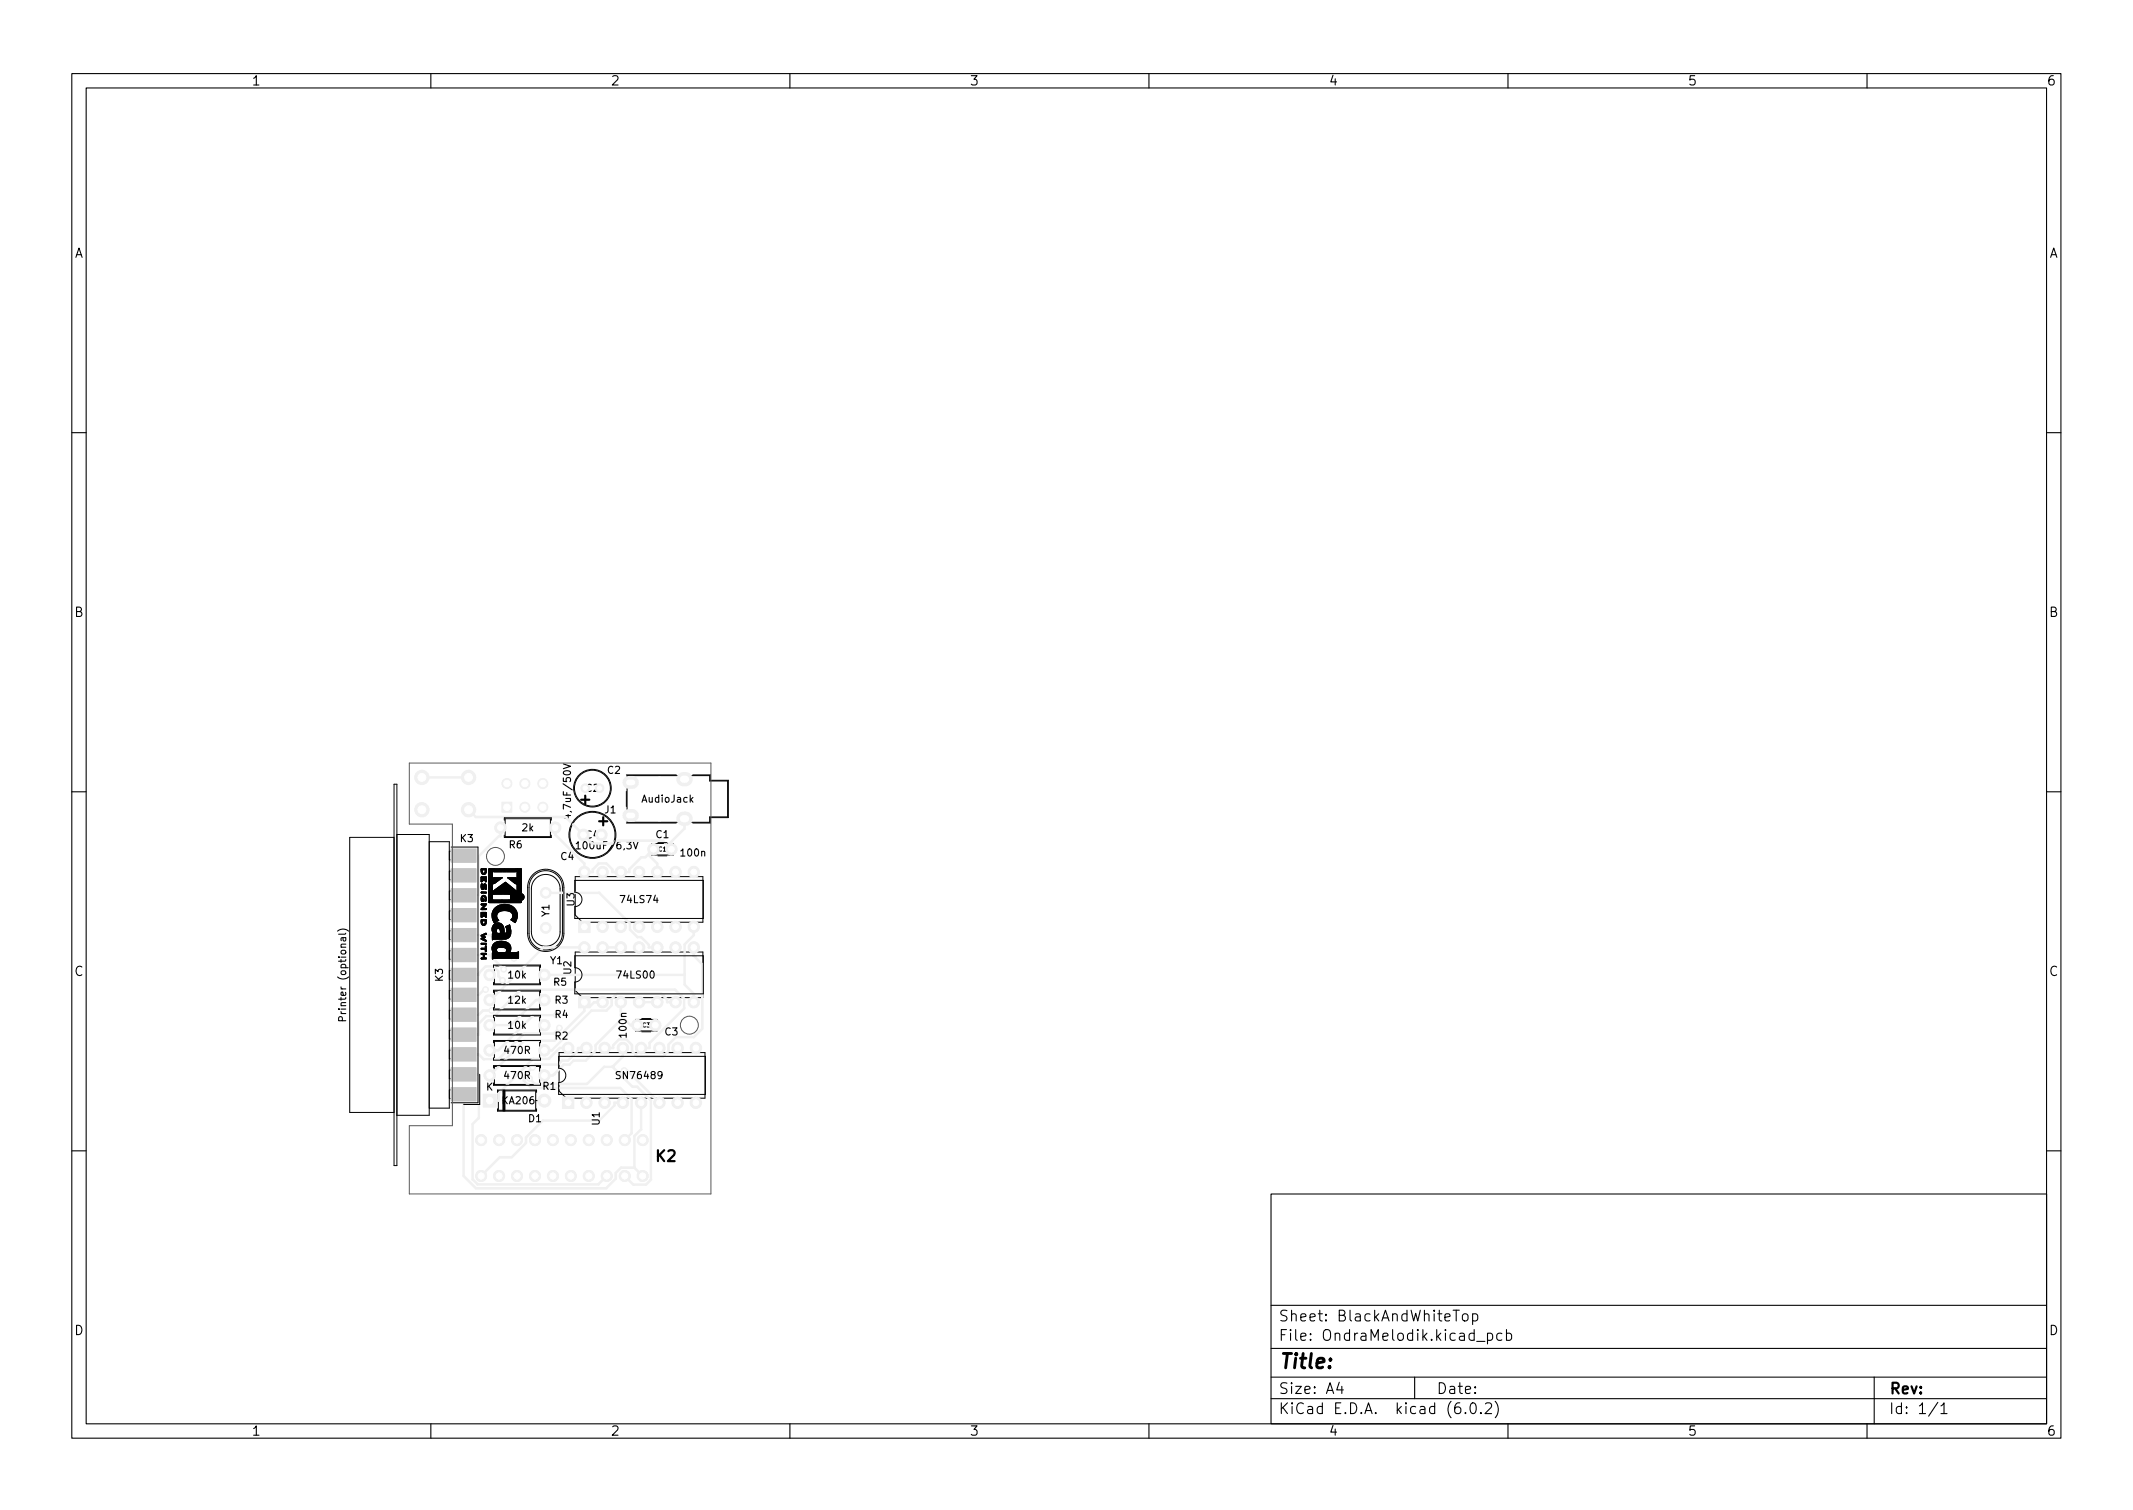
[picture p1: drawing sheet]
<svg xmlns="http://www.w3.org/2000/svg" width="297mm" height="210mm" viewBox="0 0 297 210" stroke-linecap="round" stroke-linejoin="round" font-family="sans-serif">
<g fill="none" stroke="#000" stroke-width=".15">
<path d="M10 10.2h277v190.1h-277zM12 12.2h273v186.1h-273zM60 10.2v2M110 10.2v2M160 10.2v2M210 10.2v2M260 10.2v2M10 60.2h2M285 60.2h2M10 110.2h2M78.5 106.4l1 .3-1 .3M79.1 113.4v.6l-.7-.2"/>
<path d="M80.2 117.5l.3-.3v1M80.2 118.2h.6M88.2 117.2l.3 1 .4-1M285 110.2h2M47 129.7a1.15 1.15 0 0 1 1.5 0M47.7 142.1l-.1-.4-.1-.1h-.2l-.1 .5h1M10 160.2h2M177 166.3h108v32h-108zM285 160.2h2M60 198.3v2M110 198.3v2M160 198.3v2"/>
<path d="M177 194.8h108M177 191.8h108M177 187.8h108M177 181.8h108M186.5 192.5l-.4 1h1M186.9 193v1M197 191.8v3M202.4 182.4h.8M203.7 183.1a.41 .41 0 0 1 .4-.2 .41 .41 0 0 1 .3 .3v.4a.41 .41 0 0 1-.4 .3 .41 .41 0 0 1-.4-.3zM204.1 196.7v.1h-.1l.1-.1v.1M204.9 195.4a.36 .36 0 0 1 .6 .2 .77 .77 0 0 1-.4 1.2 1 1 0 0 1-.2-1.4zM205.1 183l.4-.1 .3 .3v.4l-.2 .3h-.1h-.4"/>
<path d="M205.1 182.9v1.5M205.6 186.8h1.2M206.2 196.7l.1 .1h-.1h-.1l.1-.1v.1M206.9 195.5l.2-.2 .5 .1a.41 .41 0 0 1 0 .6l-.8 .8h.9M207.1 185.7l.5-.1 .3 .3v.4l-.2 .3h-.1h-.5M207.1 185.6v1.5M208.2 195.1a1.72 1.72 0 0 1 0 2.3M209.1 185.7l-.4-.1-.3 .3v.4l.2 .3h.1h.4M209.8 185.7l.4-.1 .3 .3v.4l-.1 .3h-.2h-.4M209.8 185.1v1.5M210 198.3v2M260 198.3v2"/>
<path d="M261 191.8v6.5M269.9 195.3l-1.3 1.9M270.3 195.8l.4-.5v1.5M270.3 196.8h.8"/>
</g>
<g fill="none" stroke="#000" stroke-width=".14">
<path d="M54.9 116.6h-6.2v38.3h6.2M54.9 109.2h.4v53.1h-.4zM55.3 116.2h4.5v39.1h-4.5M59.8 117.2h2.8v37.1h-2.8M62.6 118.5h2.9v1.2h-2.9M69.7 115.2h.7M70.4 114h6.3v2.5h-6.3zM76.7 115.2h.6M87.3 108h11.5v.7h2.5v5h-2.5v.8h-11.5zM90.7 117.4h3v1.6h-3zM62.6 129.6h2.9v1.2h-2.9M62.6 121.3h2.9v1.2h-2.9"/>
<path d="M62.6 124.1h2.9v1.2h-2.9M62.6 126.8h2.9v1.2h-2.9M62.6 132.4h2.9v1.2h-2.9M62.6 135.1h2.9v1.2h-2.9M62.6 137.9h2.9v1.2h-2.9M68.2 135.7h.7M68.2 139.2h.7M68.9 134.5h6.2v2.5h-6.2zM68.9 138h6.2v2.5h-6.2zM74.4 121.9a2.32 2.32 0 0 1 2.5-.5 2.32 2.32 0 0 1 1.4 2.2v6.4a2.32 2.32 0 0 1-2.3 2.3 2.32 2.32 0 0 1-2.3-2.3v-6.4a2.33 2.33 0 0 1 .7-1.7zM74.6 122.3a2 2 0 0 1 2.2-.4 2 2 0 0 1 1.2 1.9v6a2 2 0 0 1-2 2 2 2 0 0 1-2-2v-6a2 2 0 0 1 .6-1.5zM75.1 135.7h.7"/>
<path d="M75.1 139.2h.7M80.1 122.1h17.8v6.3h-16.8l-1-1zM80.1 132.6h17.8v6.3h-16.8l-1-1zM62.6 151.8h2.9v1.2h-2.9M62.6 140.7h2.9v1.2h-2.9M62.6 143.5h2.9v1.2h-2.9M62.6 146.2h2.9v1.2h-2.9M62.6 149h2.9v1.2h-2.9M68.2 146.2h.7M68.2 142.7h.7M68.2 149.7h.7M68.2 153.2h1.2"/>
<path d="M68.9 145h6.2v2.5h-6.2zM68.9 141.5h6.2v2.5h-6.2zM68.9 148.5h6.2v2.5h-6.2zM69.4 151.9h5.2v2.7h-5.2zM70.1 151.9v2.7M70.2 151.9v2.7M70.3 151.9v2.7M74.6 153.2h1.2M75.1 146.2h.7M75.1 142.7h.7M75.1 149.7h.7M77.9 146.6h20.3v6.3h-19.3l-1-1z"/>
<path d="M88.5 141.9h3v1.6h-3z"/>
<circle cx="82.5" cy="109.7" r="2.5"/>
<circle cx="82.5" cy="116.2" r="3.1"/>
</g>
<g fill="#f0f0f0" stroke="#f0f0f0" stroke-width=".14">
<path d="M80.6 128.2h1.6v1.6h-1.6z"/>
<path d="M78.3 152.7h1.6v1.6h-1.6z"/>
<path d="M62.8 151.4h3.5v1.9h-3.5z"/>
<path d="M62.8 148.7h3.5v1.8h-3.5z"/>
<path d="M62.8 145.9h3.5v1.9h-3.5z"/>
<path d="M62.8 143.1h3.5v1.9h-3.5z"/>
<path d="M62.8 140.4h3.5v1.8h-3.5z"/>
<path d="M62.8 137.6h3.5v1.8h-3.5z"/>
<path d="M62.8 134.8h3.5v1.9h-3.5z"/>
<path d="M62.8 132.1h3.5v1.8h-3.5z"/>
<path d="M62.8 129.3h3.5v1.8h-3.5z"/>
<path d="M62.8 126.5h3.5v1.9h-3.5z"/>
<path d="M62.8 123.7h3.5v1.9h-3.5z"/>
<path d="M62.8 121h3.5v1.8h-3.5z"/>
<path d="M62.8 118.2h3.5v1.9h-3.5z"/>
<path d="M80.6 138.7h1.6v1.6h-1.6z"/>
<path d="M67.3 152.3h1.8v1.8h-1.8z"/>
<path d="M69.9 111.7h1.4v1.4h-1.4z"/>
<circle cx="83.9" cy="129" r=".8"/>
<circle cx="86.5" cy="129" r=".8"/>
<circle cx="89" cy="129" r=".8"/>
<circle cx="91.5" cy="129" r=".8"/>
<circle cx="94.1" cy="129" r=".8"/>
<circle cx="96.6" cy="129" r=".8"/>
<circle cx="96.6" cy="121.4" r=".8"/>
<circle cx="94.1" cy="121.4" r=".8"/>
<circle cx="91.5" cy="121.4" r=".8"/>
<circle cx="89" cy="121.4" r=".8"/>
<circle cx="86.5" cy="121.4" r=".8"/>
<circle cx="83.9" cy="121.4" r=".8"/>
<circle cx="81.4" cy="121.4" r=".8"/>
<circle cx="77.3" cy="115.2" r=".8"/>
<circle cx="69.7" cy="115.2" r=".8"/>
<circle cx="68.2" cy="146.2" r=".8"/>
<circle cx="75.8" cy="146.2" r=".8"/>
<circle cx="68.2" cy="142.7" r=".8"/>
<circle cx="75.8" cy="142.7" r=".8"/>
<circle cx="81.7" cy="153.5" r=".8"/>
<circle cx="84.2" cy="153.5" r=".8"/>
<circle cx="86.7" cy="153.5" r=".8"/>
<circle cx="89.3" cy="153.5" r=".8"/>
<circle cx="91.8" cy="153.5" r=".8"/>
<circle cx="94.4" cy="153.5" r=".8"/>
<circle cx="96.9" cy="153.5" r=".8"/>
<circle cx="96.9" cy="145.9" r=".8"/>
<circle cx="94.4" cy="145.9" r=".8"/>
<circle cx="91.8" cy="145.9" r=".8"/>
<circle cx="89.3" cy="145.9" r=".8"/>
<circle cx="86.7" cy="145.9" r=".8"/>
<circle cx="84.2" cy="145.9" r=".8"/>
<circle cx="81.7" cy="145.9" r=".8"/>
<circle cx="79.1" cy="145.9" r=".8"/>
<circle cx="83.7" cy="116.2" r=".8"/>
<circle cx="81.2" cy="116.2" r=".8"/>
<circle cx="68.2" cy="135.7" r=".8"/>
<circle cx="75.8" cy="135.7" r=".8"/>
<circle cx="67" cy="163.7" r=".76"/>
<circle cx="67" cy="158.7" r=".76"/>
<circle cx="69.5" cy="163.7" r=".76"/>
<circle cx="69.5" cy="158.7" r=".76"/>
<circle cx="72" cy="163.7" r=".76"/>
<circle cx="72" cy="158.7" r=".76"/>
<circle cx="74.5" cy="163.7" r=".76"/>
<circle cx="74.5" cy="158.7" r=".76"/>
<circle cx="77" cy="163.7" r=".76"/>
<circle cx="77" cy="158.7" r=".76"/>
<circle cx="79.5" cy="163.7" r=".76"/>
<circle cx="79.5" cy="158.7" r=".76"/>
<circle cx="82" cy="163.7" r=".76"/>
<circle cx="82" cy="158.7" r=".76"/>
<circle cx="84.5" cy="163.7" r=".76"/>
<circle cx="84.5" cy="158.7" r=".76"/>
<circle cx="87" cy="163.7" r=".76"/>
<circle cx="87" cy="158.7" r=".76"/>
<circle cx="89.5" cy="163.7" r=".76"/>
<circle cx="89.5" cy="158.7" r=".76"/>
<circle cx="91" cy="118.2" r=".8"/>
<circle cx="93.5" cy="118.2" r=".8"/>
<circle cx="83.9" cy="139.5" r=".8"/>
<circle cx="86.5" cy="139.5" r=".8"/>
<circle cx="89" cy="139.5" r=".8"/>
<circle cx="91.5" cy="139.5" r=".8"/>
<circle cx="94.1" cy="139.5" r=".8"/>
<circle cx="96.6" cy="139.5" r=".8"/>
<circle cx="96.6" cy="131.9" r=".8"/>
<circle cx="94.1" cy="131.9" r=".8"/>
<circle cx="91.5" cy="131.9" r=".8"/>
<circle cx="89" cy="131.9" r=".8"/>
<circle cx="86.5" cy="131.9" r=".8"/>
<circle cx="83.9" cy="131.9" r=".8"/>
<circle cx="81.4" cy="131.9" r=".8"/>
<circle cx="68.2" cy="149.7" r=".8"/>
<circle cx="75.8" cy="149.7" r=".8"/>
<circle cx="75.8" cy="153.2" r=".9"/>
<circle cx="68.2" cy="139.2" r=".8"/>
<circle cx="75.8" cy="139.2" r=".8"/>
<circle cx="81.5" cy="109.7" r=".6"/>
<circle cx="83.5" cy="109.7" r=".6"/>
<circle cx="88.7" cy="142.7" r=".8"/>
<circle cx="91.2" cy="142.7" r=".8"/>
<circle cx="76" cy="129.2" r=".75"/>
<circle cx="76" cy="124.3" r=".75"/>
<circle cx="58.7" cy="108.2" r="1"/>
<circle cx="65.2" cy="108.2" r="1"/>
<circle cx="65.2" cy="112.7" r="1"/>
<circle cx="58.7" cy="112.7" r="1"/>
<circle cx="73.1" cy="112.4" r=".7"/>
<circle cx="75.6" cy="112.4" r=".7"/>
<circle cx="70.6" cy="109.1" r=".7"/>
<circle cx="73.1" cy="109.1" r=".7"/>
<circle cx="75.6" cy="109.1" r=".7"/>
<circle cx="73.7" cy="150.2" r=".4"/>
<circle cx="68.5" cy="140.7" r=".4"/>
<circle cx="70" cy="136.5" r=".4"/>
<circle cx="70.2" cy="135" r=".4"/>
<circle cx="71.6" cy="133.5" r=".4"/>
<circle cx="77.9" cy="143.1" r=".4"/>
<circle cx="74.2" cy="148.6" r=".4"/>
<circle cx="67.6" cy="137.8" r=".4"/>
<circle cx="86.9" cy="149.1" r=".4"/>
</g>
<path d="M87.6 113.5h.5M87.6 108.9h.5" fill="none" stroke="#f0f0f0" stroke-width="1.8"/>
<path d="M95.2 114h.3M95.2 108.5h.3" fill="none" stroke="#f0f0f0" stroke-width="2"/>
<g fill="none" stroke="#f0f0f0" stroke-width=".35">
<path d="M65.3 112.7l1 1.1h12.5l3.6 3.6h3M69.7 115.2v1.2h-.2l-2.8 2.8v5.5h-2.1M77.3 115.2v1l4.1 4.1v1.1h1.2v-.3l.8-.9h1l.9 .9v.3h2.3v-.3l1.7-1.7h.6l1.1-1.2M85.8 117.1h6.5l1.2 1.1M90.3 119l1.2 1.3v1.1M95.3 114v1.4l-2.3 2.3M75.8 139.2h-1.2l-3.5 3.5h-2.9M75.8 135.7h19.5M81.4 131.9h-5.7l-7.4 7.3h-.1M83.9 131.9h2.6M96.6 131.9v1.2l1.2 1.2v9l-1.2 1.1h-2.5l-1 1v.9l-.8 .8h-3.5l-.8-.7v-.9l-.8-.8h-1l-.8 .9v.3h-1.2M96.6 129v1.2l-1.3 1.3v5.6l1.3 1.3v1.1"/>
<path d="M64.6 144.1h2.1v-1.6l1-1h1.1l3.7-3.7h21.5l1.3 1.3v1.3l-4.8 4.8v.7h-1.2M64.6 152.4v11.3l1.7 1.8h18.1l1.4-1.4v-.8l.7-.7h1.8M64.6 149.6h2.1v6.1l-.9 .8v7.7l.7 .7h16.8l1.2-1.2M73.7 150.2l.8 .7h7.2M79.1 145.9h-1.2l-1.5 1.5h-2.2l-4.7 4.8v1h-1.3M86.7 153.5h-1.1v.4l-2.1 2.1h-7.9l-2.3 2.4v.7l-2 2h-1.7l-2.6 2.6M86.7 145.9v1.2M89.3 153.5v3.7l-1 1v4.4M90.6 153.2v11.1l-.6 .7h-1.8M88.3 162.6l1.2 1.1"/>
</g>
<circle cx="85.3" cy="148.5" r=".17" fill="#f0f0f0"/>
<g fill="none" stroke="#f0f0f0" stroke-width=".35">
<path d="M64.6 135.7h2.1v-.2l.9-.9h1.1l.7 .6v.7l.6 .6M64.6 133h3.6l2 2M64.6 130.2h3.7l3.3 3.3M67.6 137.8h-.2l-.7 .7h-2.1M68.5 140.7h-1.2l-.6 .6h-2.1M72.9 150.5l1.1 1h12.4l1.6 1.6v4.7l-1 .9M75.8 149.7h1.2M77.9 143.1l-.8 .8h-4.1l-3.6 3.6h-2.1l-.6-.7h-2.1M78.5 148.2h.8M81.7 145.9h-1.2v.4l-1.4 1.4h-.8l-.6 .5h-3.2l-1.6 1.6M82.9 146.3l-1.3 1.4M85.3 148.5l2.8 2.8h.6l1.9 1.9"/>
<path d="M85.3 148.5h-1.2l-2.4 2.4M86.7 147.1l-1.4 1.4M87 163.7l1.2 1.3"/>
</g>
<circle cx="77.1" cy="149.6" r=".17" fill="#f0f0f0"/>
<path d="M58.7 108.2h6.6M76 124.3h7.5l4.2 4.3v.8l1.1 1.1h.5l1.1 1.1v.3h1.1M81.4 139.5v1.3l-4.2 4.1h-4.2l-4.8 4.8M83.9 139.5h-1.2l-.5 .6h-.8M86.5 139.5v1.9M89 139.5h2.5M94.1 139.5h-1.2v-.3l-.8-.8h-6.2l-.7 .7v.9l-.8 .7h-2l-5.5 5.5h-1.1M77.5 141.4h-3.2l-4.9 4.8h-1.2M78.5 148.2l-1.5 1.5M81.6 147.7h-1.7l-.6 .5M87.3 149.1l4.5 4.4M88.7 142.7h-.9l-1-1-3.9 3.8v.8" fill="none" stroke="#f0f0f0" stroke-width=".35"/>
<g fill="#fff" stroke="#fff" stroke-width=".14">
<circle cx="68.5" cy="140.7" r=".2"/>
<circle cx="70" cy="136.5" r=".2"/>
<circle cx="70.2" cy="135" r=".2"/>
<circle cx="71.6" cy="133.5" r=".2"/>
<circle cx="77.9" cy="143.1" r=".2"/>
<circle cx="74.2" cy="148.6" r=".2"/>
<circle cx="67.6" cy="137.8" r=".2"/>
<circle cx="81.4" cy="129" r=".4"/>
<circle cx="83.9" cy="129" r=".4"/>
<circle cx="86.5" cy="129" r=".4"/>
<circle cx="89" cy="129" r=".4"/>
<circle cx="91.5" cy="129" r=".4"/>
<circle cx="94.1" cy="129" r=".4"/>
<circle cx="96.6" cy="129" r=".4"/>
<circle cx="96.6" cy="121.4" r=".4"/>
<circle cx="94.1" cy="121.4" r=".4"/>
<circle cx="91.5" cy="121.4" r=".4"/>
<circle cx="89" cy="121.4" r=".4"/>
<circle cx="86.5" cy="121.4" r=".4"/>
<circle cx="83.9" cy="121.4" r=".4"/>
<circle cx="81.4" cy="121.4" r=".4"/>
<circle cx="77.3" cy="115.2" r=".4"/>
<circle cx="69.7" cy="115.2" r=".4"/>
<circle cx="68.2" cy="146.2" r=".4"/>
<circle cx="75.8" cy="146.2" r=".4"/>
<circle cx="68.2" cy="142.7" r=".4"/>
<circle cx="75.8" cy="142.7" r=".4"/>
<circle cx="79.1" cy="153.5" r=".4"/>
<circle cx="81.7" cy="153.5" r=".4"/>
<circle cx="84.2" cy="153.5" r=".4"/>
<circle cx="86.7" cy="153.5" r=".4"/>
<circle cx="89.3" cy="153.5" r=".4"/>
<circle cx="91.8" cy="153.5" r=".4"/>
<circle cx="94.4" cy="153.5" r=".4"/>
<circle cx="96.9" cy="153.5" r=".4"/>
<circle cx="96.9" cy="145.9" r=".4"/>
<circle cx="94.4" cy="145.9" r=".4"/>
<circle cx="91.8" cy="145.9" r=".4"/>
<circle cx="89.3" cy="145.9" r=".4"/>
<circle cx="86.7" cy="145.9" r=".4"/>
<circle cx="84.2" cy="145.9" r=".4"/>
<circle cx="81.7" cy="145.9" r=".4"/>
<circle cx="79.1" cy="145.9" r=".4"/>
<circle cx="83.8" cy="116.2" r=".4"/>
<circle cx="81.3" cy="116.2" r=".4"/>
<circle cx="68.2" cy="135.7" r=".4"/>
<circle cx="75.8" cy="135.7" r=".4"/>
<circle cx="67" cy="163.7" r=".41"/>
<circle cx="67" cy="158.7" r=".41"/>
<circle cx="69.5" cy="163.7" r=".41"/>
<circle cx="69.5" cy="158.7" r=".41"/>
<circle cx="72" cy="163.7" r=".41"/>
<circle cx="72" cy="158.7" r=".41"/>
<circle cx="74.5" cy="163.7" r=".41"/>
<circle cx="74.5" cy="158.7" r=".41"/>
<circle cx="77" cy="163.7" r=".41"/>
<circle cx="77" cy="158.7" r=".41"/>
<circle cx="79.5" cy="163.7" r=".41"/>
<circle cx="79.5" cy="158.7" r=".41"/>
<circle cx="82" cy="163.7" r=".41"/>
<circle cx="82" cy="158.7" r=".41"/>
<circle cx="84.5" cy="163.7" r=".41"/>
<circle cx="84.5" cy="158.7" r=".41"/>
<circle cx="87" cy="163.7" r=".41"/>
<circle cx="87" cy="158.7" r=".41"/>
<circle cx="89.5" cy="163.7" r=".41"/>
<circle cx="89.5" cy="158.7" r=".41"/>
<circle cx="91" cy="118.2" r=".4"/>
<circle cx="93.5" cy="118.2" r=".4"/>
<circle cx="81.4" cy="139.5" r=".4"/>
<circle cx="83.9" cy="139.5" r=".4"/>
<circle cx="86.5" cy="139.5" r=".4"/>
<circle cx="89" cy="139.5" r=".4"/>
<circle cx="91.5" cy="139.5" r=".4"/>
<circle cx="94.1" cy="139.5" r=".4"/>
<circle cx="96.6" cy="139.5" r=".4"/>
<circle cx="96.6" cy="131.9" r=".4"/>
<circle cx="94.1" cy="131.9" r=".4"/>
<circle cx="91.5" cy="131.9" r=".4"/>
<circle cx="89" cy="131.9" r=".4"/>
<circle cx="86.5" cy="131.9" r=".4"/>
<circle cx="83.9" cy="131.9" r=".4"/>
<circle cx="81.4" cy="131.9" r=".4"/>
<circle cx="68.2" cy="149.7" r=".4"/>
<circle cx="75.8" cy="149.7" r=".4"/>
<circle cx="68.2" cy="153.2" r=".45"/>
<circle cx="75.8" cy="153.2" r=".45"/>
<circle cx="68.2" cy="139.2" r=".4"/>
<circle cx="75.8" cy="139.2" r=".4"/>
<circle cx="88.7" cy="142.7" r=".4"/>
<circle cx="91.2" cy="142.7" r=".4"/>
<circle cx="91.8" cy="113.7" r=".55"/>
<circle cx="91.8" cy="108.7" r=".55"/>
<circle cx="76" cy="129.2" r=".4"/>
<circle cx="76" cy="124.3" r=".4"/>
<circle cx="58.8" cy="108.2" r=".55"/>
<circle cx="65.2" cy="108.2" r=".55"/>
<circle cx="65.2" cy="112.7" r=".55"/>
<circle cx="58.8" cy="112.7" r=".55"/>
<circle cx="70.6" cy="112.4" r=".45"/>
<circle cx="73.1" cy="112.4" r=".45"/>
<circle cx="75.6" cy="112.4" r=".45"/>
<circle cx="70.6" cy="109.1" r=".45"/>
<circle cx="73.1" cy="109.1" r=".45"/>
<circle cx="75.6" cy="109.1" r=".45"/>
</g>
<path d="M87.6 113.5h.5M87.6 108.9h.5" fill="none" stroke="#fff" stroke-width=".8"/>
<path d="M95.2 114h.3M95.2 108.5h.3" fill="none" stroke="#fff" stroke-width="1"/>
<g fill="#c4c4c4" stroke="#c4c4c4" stroke-width=".14">
<path d="M62.8 151.4h3.5v1.9h-3.5z"/>
<path d="M62.8 148.7h3.5v1.8h-3.5z"/>
<path d="M62.8 145.9h3.5v1.9h-3.5z"/>
<path d="M62.8 143.1h3.5v1.9h-3.5z"/>
<path d="M62.8 140.4h3.5v1.8h-3.5z"/>
<path d="M62.8 137.6h3.5v1.8h-3.5z"/>
<path d="M62.8 134.8h3.5v1.9h-3.5z"/>
<path d="M62.8 132.1h3.5v1.8h-3.5z"/>
<path d="M62.8 129.3h3.5v1.8h-3.5z"/>
<path d="M62.8 126.5h3.5v1.9h-3.5z"/>
<path d="M62.8 123.7h3.5v1.9h-3.5z"/>
<path d="M62.8 121h3.5v1.8h-3.5z"/>
<path d="M62.8 118.2h3.5v1.9h-3.5z"/>
</g>
<g fill="none" stroke="#000" stroke-width=".14">
<path d="M62.8 117.9h3.8v35.7h-3.8M70.2 114.2v-.3h6.6v.3M70.2 116.3v.3h6.6v-.3M87.2 114.6h7M87.2 107.9h7M87.2 110.2v2.1M91.6 117.3h1.3M91.6 119.2h1.3M96.5 107.9h2.4v.7h2.5v5.2h-2.5v.8h-2.4M67 122.7h.1M67 126.6h.1M67 127.1v.6"/>
<path d="M67 132.8v.1M67 122.1v.6M67 127.1h.1M67 121a.45 .45 0 0 0 0 .6 .45 .45 0 0 0 .6 .1l.1-.7M67 130.3h.1M67 122.1h.1M67 130.2v.1M67 123.2v.5l.2 .2M67 122.8h.1M67 121h.1M67 123.2h.1M67 130.8h.1"/>
<path d="M67 133.4v.1M67 127.7h.1M67 130.7v.1M67 130.7h.1M67 132.2h.1M67 126h.1M67 124.2v.1M67 133.4h.1M67 132.1v.1M67 131.5h.1M67 124.3h.1M67 130.2h.1"/>
<path d="M67 133.5h.1M67 132.9h.1M67 132.1h.1M67 132.2h.6v.3M67 130.3l.3 .2-.3 .2M67 124.2h.1M67 124.3h.7M67 130.8l.6 .3M67 123.1v.1M67 128.1l.1 .6M67 132.8h.1M67 126.7h.1"/>
<path d="M67 123.1h.1M67 128.1h.1M67 125.9v.1M67 132v.1M67.1 121h-.1M67.1 122.1h-.1M67.1 122.1h.6M67.1 124.2h-.1M67.1 124.2h.6v.1M67.1 127.1h-.1M67.1 127.1h.6M67.1 132.8h-.1"/>
<path d="M67.1 132.9h.2v.5h-.3M67.1 126h.4l-.5 .6M67.1 128.7h.1M67.1 125.9h-.1M67.1 125.9h.6M67.1 128.7l.1 .1h.3M67.1 125.5h.1M67.1 122.8h.1M67.1 127.7h-.1M67.1 127.7h.1M67.1 122.7v.1M67.1 122.7h.1"/>
<path d="M67.1 128.1h.1M67.1 128.1l.1 .4M67.1 128.2h.5v.3l-.2 .2M67.1 123.1h-.1M67.1 123.1h.1M67.2 125.3a.26 .26 0 0 1 0-.3 .26 .26 0 0 1 .3-.1l.1 .6M67.2 125.3h.1M67.2 121.4h.1M67.2 128.5h.1M67.2 128.5l.1 .2M67.2 125.3v.1M67.2 123.6h.1"/>
<path d="M67.2 123.1v.5M67.2 128.1h-.1M67.2 128.1h.5M67.2 123.6v.1M67.2 125.4h.1M67.2 123.7h.1M67.2 132.7l-.1 .1M67.2 132.7h.1M67.2 132.7l.5 .1M67.2 123.9h.1M67.3 130.3h.1M67.3 130.7h.1"/>
<path d="M67.3 130.7l.4 .3M67.3 123.6l-.1 .1M67.3 123.5v.1M67.3 130.3l.2 .1M67.3 123.8l-.1 .1M67.3 127.5v-.3h-.2v.5M67.3 127.5h.1M67.3 123.8h.1M67.3 128.7h.1M67.3 125.2l-.1 .2M67.3 125.2h.1M67.3 122.6v-.4h-.2v.5"/>
<path d="M67.3 122.6h.1M67.4 125.2h.1M67.4 125.2v.1a.2 .2 0 0 1-.1 .2 .2 .2 0 0 1-.2 0M67.4 128.7h.1M67.4 122.6v-.4l.2 .1v.5M67.4 122.6h.1M67.4 127.5h.1M67.5 130.8h.1M67.5 123.1l-.2 .4M67.5 123.1l.2 .2v.5M67.5 123.1h.1M67.5 128.8h.1"/>
<path d="M67.5 123.2l-.2 .6M67.5 123.2l.1 .1M67.5 123.2h.1M67.5 130.4v.1M67.5 130.5h.1M67.6 123.3h.1M67.6 123.3v.4M67.6 130.5h.1M67.6 130.5l-.3 .2M67.6 123.7v.1M67.6 123.7h.1M67.6 123.8h.1"/>
<path d="M67.6 127.4v-.2h-.2v.3M67.6 127.4v.1M67.6 127.5v.2M67.6 121.1h-.5l.1 .3M67.6 121v.3a.22 .22 0 0 1-.2 .3 .22 .22 0 0 1-.2-.2M67.6 121h-.5M67.6 121h.1M67.6 132.5h.1M67.6 131.8v.2h-.5M67.6 122.8h.1M67.6 131.7v.1M67.6 131.7h.1"/>
<path d="M67.6 127.7h.1M67.6 131.1h.1M67.7 131.1h.1M67.7 127.7h.1M67.7 125.5a.44 .44 0 0 0 0-.6 .44 .44 0 0 0-.5-.2l-.2 .4 .1 .4M67.7 125.5h-.1M67.7 132.8h.1M67.7 129.9l-.7 .3M67.7 129.9h.1M67.7 126.5h.1M67.7 132.9h-.3v.5h.3M67.7 122.1h.1"/>
<path d="M67.7 123.8h.1M67.7 127.1h.1M67.7 125.9h.1M67.7 130h.1M67.7 132.9h.1M67.7 124.3h.1M67.7 127.1v.6M67.7 133.4h.1M67.7 126.5v.1M67.7 130.1l-.4 .2M67.7 122.8h-.1M67.7 133.4v.1h-.6"/>
<path d="M67.7 131.7h.1M67.7 121h.1M67.7 132.5h-.1M67.7 126l-.5 .5h.5M67.7 128.1h.1M67.7 131.7v.1M67.7 130.1h.1M67.7 122.1v.1M67.7 131.8h.1M67.7 131h.1M67.7 131v.1M67.7 122.7v.1"/>
<path d="M67.7 132.5h.1M67.7 122.2h.1M67.7 131.4l-.6 .1M67.7 130v.1M67.7 126.6l-.6 .1M67.7 125.9v.1M67.7 122.2v.5M67.7 128.1v.1a.58 .58 0 0 1-.2 .6M67.7 132.8v.1M67.7 126.6h.1M67.7 131.8v.7M67.7 131.4l-.7-.1v.2"/>
<path d="M67.7 131.4h.1M68.1 121.1v4.5M68.1 121.1h.1M68.1 121v.1M68.1 121h.1M68.1 125.7h.1M68.2 121h-.1M68.2 121h.1M68.2 125.7h.1M68.6 130.8h.1M68.6 130.8v.1M68.6 124.4v1"/>
<path d="M68.6 122.3h.1M68.6 124.4h.1M68.6 125.4h.1M68.6 130.9h.1M68.6 124.4v.1M68.6 133.5h.1M68.7 133.5h-.1M68.7 124.5h.1M68.7 130.8h-.1M68.7 133.5h.1M68.7 124.5h2.2M68.7 130.8h.1"/>
<path d="M68.7 121.4h.1M68.7 121.4l-.1-.1v1M68.7 134.7v-.3h6.6v.3M68.7 136.8v.3h6.6v-.3M68.7 138.2v-.3h6.6v.3M68.7 122.2l-.1 .1M68.8 132.7h-.2v.8M68.8 132.7h.1M68.8 122.2h-.1M68.8 122.2h.1M68.8 123h.1M68.9 128.5h.1"/>
<path d="M69 122.9l-.2 .1M69 122.9h.1M69.1 129.6h.1M69.1 129.6l.1 .3M69.2 129.4l-.1 .2M69.2 129.4h.1M69.2 129.9h.1M69.2 129.9l.5 .1M69.4 128.5a.88 .88 0 0 0-.8 .6 .88 .88 0 0 0 .2 .9h-.2v.8M69.4 128.5h.1M69.4 128.5v.8M69.4 129.3l-.2 .1"/>
<path d="M69.4 129.3a.41 .41 0 0 1 .3 .5M69.4 128.5a1 1 0 0 1 .8 1.3v.2a.47 .47 0 0 0 .4-.3 .47 .47 0 0 0-.1-.5l-.1-.2M69.5 131.9a.41 .41 0 0 0-.4 .3 .41 .41 0 0 0 .2 .4h1.2a.4 .4 0 0 0 0-.5 .4 .4 0 0 0-.4-.2M69.5 131.9h.1M69.7 130h.1M69.7 129.8v.2M69.7 129.8h.1M69.8 131.1v.8M69.8 131.9h-.3M69.8 131.9h.3M69.9 122.2h-1.1M69.9 122.2h.1"/>
<path d="M69.9 122.2l-.9 .7M70.1 131.9h.1M70.4 122.9l-1.8 1.3v-1.1l.2-.1M70.4 122.9h.1M70.4 129h.1M70.7 122.2h.1M70.7 122.2l1 .8 .3 .1v1.1l-1.6-1.3M70.9 124.5h.1M70.9 128.8l-.5 .2M70.9 132.6h.1M71 132.6h-.1M71 132.6h.9l.3-.1v.9l-3.5 .1"/>
<path d="M71 128.8h-.1M71 128.8h.1M71 132.6a.99 .99 0 0 0 0-1.1 .99 .99 0 0 0-1-.4 1.06 1.06 0 0 0-1.1 .2 1.06 1.06 0 0 0-.3 1.1l.2 .3M71 132.6h.1M71 124.5h.1M71 128.8v.1a1.61 1.61 0 0 1-.2 1.7l-.5 .2h-1.6M71.1 124.4l-.1 .1M71.1 124.4h.1M71.1 123.4v1M71.1 124.4v.9l-2.5 .1M71.2 128.1h.1M71.2 128.1l.5 .4"/>
<path d="M71.2 128v.1M71.2 128h.1M71.2 128a.74 .74 0 0 0 .1-.9 .74 .74 0 0 0-.8-.3h-.3a.78 .78 0 0 0-.9 .4 .78 .78 0 0 0 .2 .9l-.6 .4M71.8 128.5h.1M71.8 128.4v.1M71.8 128.4h.1M71.8 128.3v.1M71.8 121.4h-3.1M71.9 128.2a1.65 1.65 0 0 0-.3-1.8 1.65 1.65 0 0 0-1.8-.4 1.59 1.59 0 0 0-.9 2.5M71.9 128.2l-.1 .1M71.9 121.4h-.1M71.9 121.3v.1"/>
<path d="M71.9 121.3h.1M72 121h-3.8M72 121h.1M72 121v1.3l-.3-.1h-.9M72 121.3h-.1M72 121h.5M72.5 121h.1M72.6 121h.1M72.6 125.6l-4.4 .1M72.6 121.1h.1M72.6 121.1v3.2a.61 .61 0 0 0-.7 .6 .61 .61 0 0 0 .7 .6v.1M72.6 125.6h.1"/>
<path d="M74.2 121.8a2.53 2.53 0 0 1 2.8-.6 2.53 2.53 0 0 1 1.5 2.4v6.4a2.53 2.53 0 0 1-2.5 2.5 2.53 2.53 0 0 1-2.5-2.5v-6.4a2.52 2.52 0 0 1 .7-1.8zM80 122.6h17.9v5.3h-17.9v-1.7a1 1 0 0 0 1-1 1 1 0 0 0-1-1zM80 133.1h17.9v5.3h-17.9v-1.7a1 1 0 0 0 1-1 1 1 0 0 0-1-1zM66.8 149.6v4.2h-2.2M68.7 147.3v.3h6.6v-.3M68.7 140.3v.3h6.6v-.3M68.7 141.7v-.3h6.6v.3M68.7 143.8v.3h6.6v-.3M68.7 145.2v-.3h6.6v.3M68.7 148.7v-.3h6.6v.3M68.7 151.1h6.6M69.3 152.1v-.3h5.4v.3"/>
<path d="M69.3 154.4v.3h5.4v-.3M70.1 151.8v2.9M70.2 151.8v2.9M70.3 151.8v2.9M77.8 147.1h20.4v5.3h-20.4v-1.7a1 1 0 0 0 1-1 1 1 0 0 0-1-1zM89.4 143.7h1.2M89.4 141.8h1.2"/>
<circle cx="82.5" cy="109.7" r="2.62"/>
<circle cx="82.5" cy="116.2" r="3.3"/>
<circle cx="72.5" cy="124.9" r=".47"/>
</g>
<g fill="#000" stroke="#000" stroke-width=".14">
<path d="M67.1 124.8a.4 .4 0 0 1 .6 .1 .4 .4 0 0 1-.1 .5v-.2a.25 .25 0 0 0-.3-.4 .24 .24 0 0 0-.2 .4l.1 .2 .1-.2a.19 .19 0 0 1 0 .3 .19 .19 0 0 1-.3-.1v-.4zM67 127.1h.7v.6h-.1v-.5h-.2v.4l-.1-.4h-.2v.5h-.1zM67 122.1h.5a.2 .2 0 0 1 .2 0 .2 .2 0 0 1 0 .3l-.1 .4v-.5l-.2-.1v.4l-.1-.4h-.2v.5l-.1 .1zM67 125.9h.5a.13 .13 0 0 1 .2 0 .13 .13 0 0 1-.1 .2l-.4 .4h.5v.1l-.4 .1a.15 .15 0 0 1-.3 0 .16 .16 0 0 1 .1-.3l.4-.4h-.5zM67 132.8h.7v.1h-.3v.5h.3v.1h-.7v-.1h.3v-.5h-.3zM67 121h.6a.42 .42 0 0 1 .1 .5 .42 .42 0 0 1-.6 .2 .42 .42 0 0 1-.1-.6h.1v.1a.26 .26 0 0 0 .3 .4 .26 .26 0 0 0 .2-.4v-.1h-.6zM67 123.1l.2 .1a.32 .32 0 0 0 0 .5l.1-.1a.32 .32 0 0 1 0-.4 .32 .32 0 0 1 .3-.1l.1 .1a.41 .41 0 0 1-.1 .6l-.1-.6a.52 .52 0 0 1-.3 .7l-.2-.3zM67 130.2h.1a.64 .64 0 0 1 .6-.2l-.4 .3 .1 .1a.16 .16 0 0 1 .2 .1 .18 .18 0 0 1-.3 .2l.4 .2v.1l-.7-.2v-.1l.3-.2zM67 132.1l.6-.1v-.2l.1-.1v.8h-.1v-.3h-.5zM67 128.1h.7a.56 .56 0 0 1-.4 .8l-.3-.3v-.3h.1a.26 .26 0 0 0 .3 .4 .26 .26 0 0 0 .2-.4v-.1h-.5v.1h-.1zM67 124.2h.7v.1h-.6zM67 131.3l.7 .1-.6 .1z"/>
<path d="M68.8 128.7a.86 .86 0 0 1 1-.1 .86 .86 0 0 1 .4 .9v.5a.54 .54 0 0 0 .4-.4 .54 .54 0 0 0-.2-.6l.6-.2v.1a1.61 1.61 0 0 1-.2 1.7l-.4 .1-1.8 .2v-.9h.2l-.3-.4h.6l.2 .4h.3a.38 .38 0 0 0 0-.5 .38 .38 0 0 0-.4-.1l-.1 .2h-.6l.1-.5zM68.8 131.4a1.68 1.68 0 0 1 2.3 .3v.5l-.2 .4h1l.3-.1v.9h-3.3l-.3 .1v-.8h.2l-.3-.4h.6l.2 .3h1.1a.46 .46 0 0 0 .1-.5 .46 .46 0 0 0-.6-.2h-.3a.4 .4 0 0 0-.5 .4h-.6l.1-.6zM68.9 126.5a1.81 1.81 0 0 1 1.9-.5 1.81 1.81 0 0 1 1.3 1.6l-.3 .9-.6-.4a1.16 1.16 0 0 0 0-1 1.41 1.41 0 0 0-2 .3 .8 .8 0 0 0 .3 .7l-.7 .4a1.67 1.67 0 0 1 .1-2zM68.1 121h4.5v3.3h-.1a.61 .61 0 0 0-.6 .7 .61 .61 0 0 0 .7 .5l-.1 .2h-4.4v-.8h.5v.5l.1-.1h2.4v-.9l-1.7 .1-.8-.1v.5h-.5v-.7h.5l1.8-1.3 1.6 1.3v-1.1l-.3-.1-1-.8h1l.3 .1v-1l-.2 .1h-.8h-2.1l-.3-.1v1l.3-.1h1l-1 .8-.3 .1v1.1h-.5z"/>
<circle cx="67.7" cy="124.3" r=".01"/>
<circle cx="67.7" cy="131.4" r="0"/>
<circle cx="67.7" cy="125.3" r="0"/>
<circle cx="67.7" cy="133.5" r=".01"/>
<circle cx="67.7" cy="125.9" r=".01"/>
<circle cx="67.7" cy="131" r="0"/>
<circle cx="67.7" cy="123.6" r=".01"/>
<circle cx="67.7" cy="128.3" r=".01"/>
<circle cx="67.7" cy="127.5" r=".01"/>
<circle cx="67.7" cy="132.2" r=".01"/>
<circle cx="67.7" cy="122.5" r=".01"/>
<circle cx="67.7" cy="121.1" r=".01"/>
<circle cx="70.5" cy="133.4" r="0"/>
<circle cx="71.1" cy="129.9" r=".01"/>
<circle cx="72.1" cy="127.6" r=".01"/>
<circle cx="72.5" cy="124.3" r=".01"/>
<circle cx="72.5" cy="124.9" r=".47"/>
<circle cx="73" cy="125" r=".01"/>
</g>
<g fill="none" stroke="#575757" stroke-width=".14">
<path d="M57 106.2h42v60h-42v-9.5h6v-42h-6z"/>
<circle cx="69" cy="119.2" r="1.25"/>
<circle cx="96" cy="142.7" r="1.25"/>
</g>
<text font-size="2.8" x="178" y="190.6">Title:</text>
<g font-size="2.1">
<text x="80.9" y="112">+</text>
<text x="83.4" y="115">+</text>
<text x="91.4" y="161.8">K2</text>
<text x="178" y="184">Sheet: BlackAndWhiteTop</text>
<text x="178" y="186.7">File: OndraMelodik.kicad_pcb</text>
<text x="178" y="196.9">KiCad E.D.A. kicad (6.0.2)</text>
<text x="178" y="194.1">Size: A4</text>
<text x="200" y="194.1">Date:</text>
<text x="263" y="194.1">Rev:</text>
<text x="263" y="196.9">Id: 1/1</text>
</g>
<g font-size="1.8">
<text x="35" y="11.9">1</text>
<text x="85" y="11.9">2</text>
<text x="135" y="11.9">3</text>
<text x="185" y="11.9">4</text>
<text x="235" y="11.9">5</text>
<text x="285" y="11.9">6</text>
<text x="10.3" y="35.9">A</text>
<text x="285.3" y="35.9">A</text>
<text x="10.3" y="85.9">B</text>
<text x="285.3" y="85.9">B</text>
<text x="10.3" y="135.9">C</text>
<text x="285.3" y="135.9">C</text>
<text x="10.3" y="185.9">D</text>
<text x="285.3" y="185.9">D</text>
<text x="35" y="199.9">1</text>
<text x="85" y="199.9">2</text>
<text x="135" y="199.9">3</text>
<text x="185" y="199.9">4</text>
<text x="235" y="199.9">5</text>
<text x="285" y="199.9">6</text>
</g>
<g font-size="1.4">
<text x="84.6" y="107.7">C2</text>
<text x="79.5" y="113.5" transform="rotate(-90 79.5 113.5)">4,7uF/50V</text>
<text x="84.2" y="113.2">J1</text>
<text x="89.5" y="111.7">AudioJack</text>
<text x="64.1" y="117.2">K3</text>
<text x="70.9" y="118.1">R6</text>
<text x="72.7" y="115.7">2k</text>
<text x="78.1" y="119.7">C4</text>
<text x="81.6" y="116.7">C4</text>
<text x="91.4" y="116.7">C1</text>
<text x="94.9" y="119.2">100n</text>
<text x="86.6" y="125.7">74LS74</text>
<text x="76.5" y="127.6" transform="rotate(-90 76.5 127.6)">Y1</text>
<text x="80" y="126.1" transform="rotate(-90 80 126.1)">U3</text>
<text x="61.7" y="136.6" transform="rotate(-90 61.7 136.6)">K3</text>
<text x="70.8" y="136.2">10k</text>
<text x="76.6" y="134.2">Y1</text>
<text x="77.1" y="137.2">R5</text>
<text x="79.5" y="135.6" transform="rotate(-90 79.5 135.6)">U2</text>
<text x="86.1" y="136.2">74LS00</text>
<text x="48.2" y="141.4" transform="rotate(-90 48.2 141.4)">Printer (optional)</text>
<text x="70.8" y="143.2">10k</text>
<text x="70.8" y="139.7">12k</text>
<text x="77.3" y="141.7">R4</text>
<text x="77.3" y="139.7">R3</text>
<text x="70.3" y="146.7">470R</text>
<text x="77.3" y="144.7">R2</text>
<text x="87.3" y="144.3" transform="rotate(-90 87.3 144.3)">100n</text>
<text x="92.6" y="144.2">C3</text>
<text x="67.7" y="151.8">K</text>
<text x="70" y="153.7">KA206</text>
<text x="70.3" y="150.2">470R</text>
<text x="75.6" y="151.7">R1</text>
<text x="86.1" y="150.2">SN76489</text>
<text x="73.6" y="156.2">D1</text>
<text x="83.5" y="156.6" transform="rotate(-90 83.5 156.6)">U1</text>
</g>
<text font-size="1.4" fill="#fff" x="81.6" y="110.2">C2</text>
<text font-size="1.4" fill="#f0f0f0" x="80.9" y="118.2">100uF/6,3V</text>
<g font-size=".8">
<text x="91.7" y="118.5">C1</text>
<text x="89.5" y="143">C3</text>
</g>
</svg>
